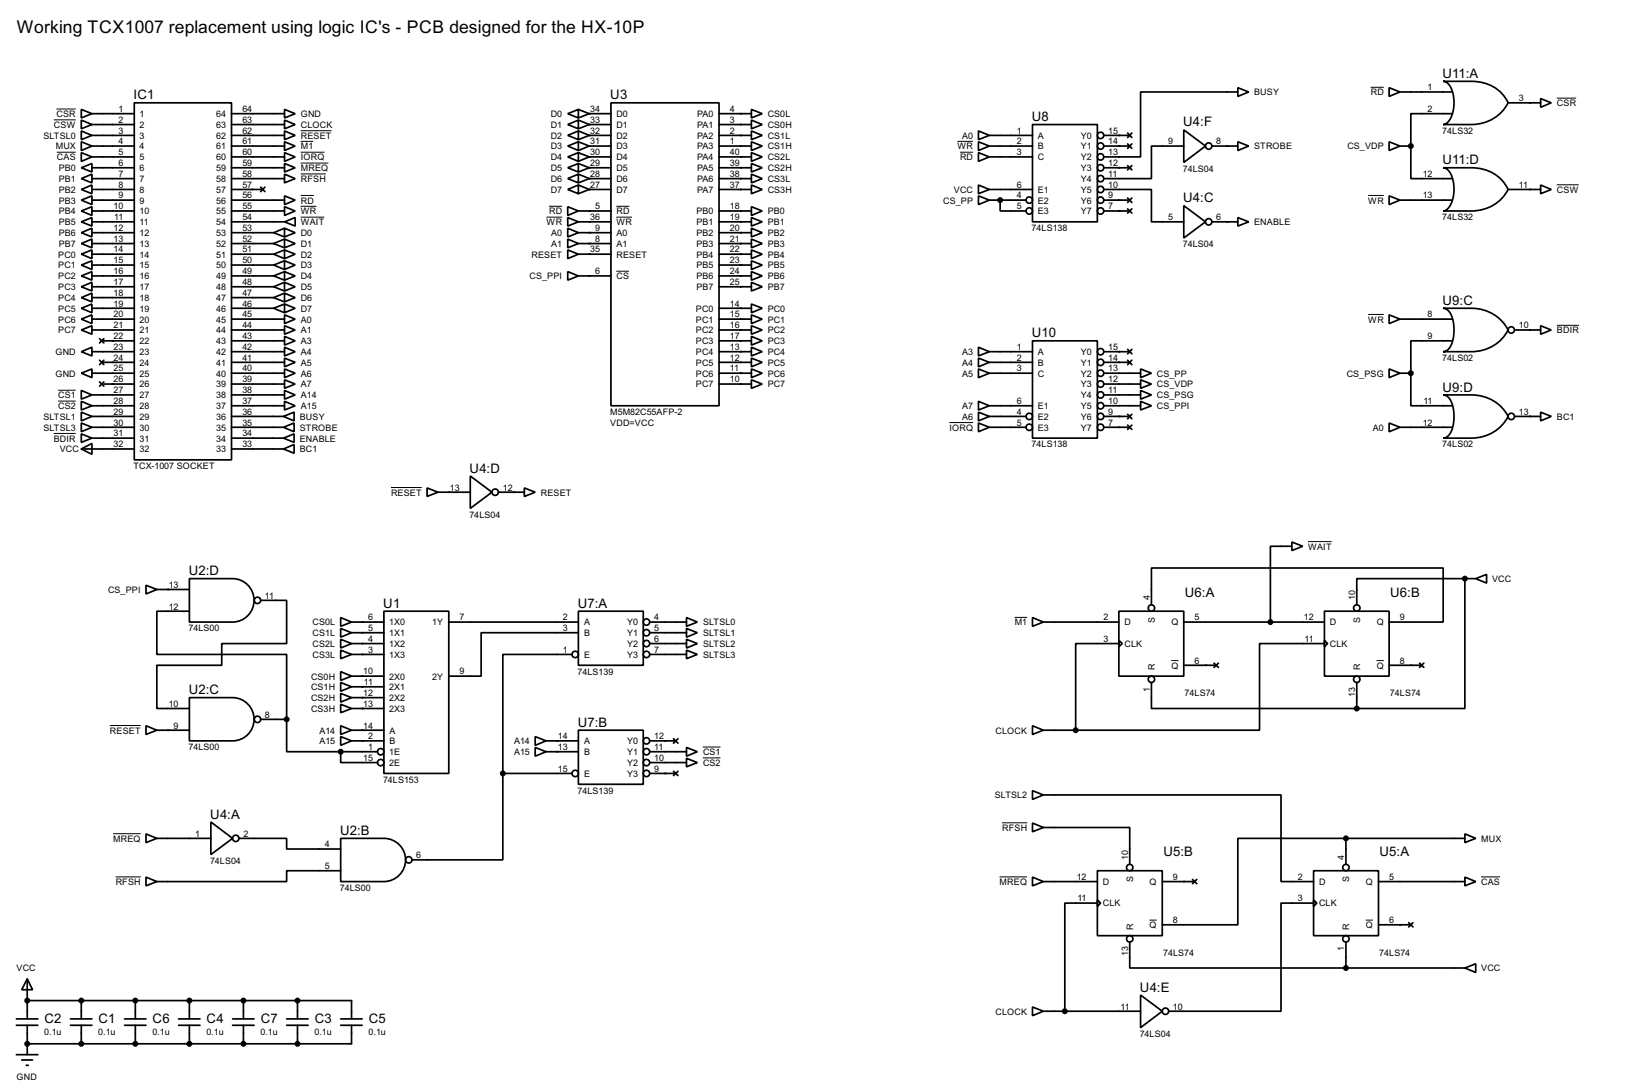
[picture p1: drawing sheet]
<svg xmlns="http://www.w3.org/2000/svg" width="383mm" height="256mm" viewBox="0 0 383 256" stroke-linecap="round" stroke-linejoin="round" font-family="sans-serif">
<g fill="#000">
<circle cx="138.5" cy="31.8" r=".2"/>
<circle cx="138.5" cy="36.9" r=".2"/>
<circle cx="138.5" cy="26.7" r=".2"/>
<circle cx="138.5" cy="34.3" r=".2"/>
<circle cx="138.5" cy="39.4" r=".2"/>
<circle cx="138.5" cy="29.3" r=".2"/>
<circle cx="174" cy="36.9" r=".2"/>
<circle cx="174" cy="39.4" r=".2"/>
<circle cx="174" cy="26.7" r=".2"/>
<circle cx="174" cy="29.3" r=".2"/>
<circle cx="174" cy="31.8" r=".2"/>
<circle cx="174" cy="34.3" r=".2"/>
<circle cx="262.9" cy="34.3" r=".2"/>
<circle cx="262.9" cy="39.4" r=".2"/>
<circle cx="262.9" cy="31.8" r=".2"/>
<circle cx="288.3" cy="34.3" r=".2"/>
<circle cx="331.5" cy="34.3" r=".2"/>
<circle cx="359.5" cy="24.2" r=".2"/>
<circle cx="138.5" cy="42" r=".2"/>
<circle cx="138.5" cy="54.7" r=".2"/>
<circle cx="138.5" cy="57.2" r=".2"/>
<circle cx="138.5" cy="59.7" r=".2"/>
<circle cx="138.5" cy="52.1" r=".2"/>
<circle cx="138.5" cy="44.5" r=".2"/>
<circle cx="138.5" cy="49.6" r=".2"/>
<circle cx="174" cy="54.7" r=".2"/>
<circle cx="174" cy="42" r=".2"/>
<circle cx="174" cy="52.1" r=".2"/>
<circle cx="174" cy="44.5" r=".2"/>
<circle cx="174" cy="49.6" r=".2"/>
<circle cx="174" cy="57.2" r=".2"/>
<circle cx="174" cy="59.7" r=".2"/>
<circle cx="235" cy="47" r=".2"/>
<circle cx="262.9" cy="47" r=".2"/>
<circle cx="262.9" cy="49.6" r=".2"/>
<circle cx="288.3" cy="52.1" r=".2"/>
<circle cx="359.5" cy="44.5" r=".2"/>
<circle cx="138.5" cy="64.8" r=".2"/>
<circle cx="174" cy="67.4" r=".2"/>
<circle cx="174" cy="72.4" r=".2"/>
<circle cx="174" cy="62.3" r=".2"/>
<circle cx="174" cy="64.8" r=".2"/>
<circle cx="174" cy="75" r=".2"/>
<circle cx="174" cy="77.5" r=".2"/>
<circle cx="359.5" cy="77.5" r=".2"/>
<circle cx="26.5" cy="80.1" r=".2"/>
<circle cx="26.5" cy="85.1" r=".2"/>
<circle cx="26.5" cy="90.2" r=".2"/>
<circle cx="174" cy="82.6" r=".2"/>
<circle cx="174" cy="80.1" r=".2"/>
<circle cx="174" cy="90.2" r=".2"/>
<circle cx="174" cy="85.1" r=".2"/>
<circle cx="174" cy="87.7" r=".2"/>
<circle cx="262.9" cy="82.6" r=".2"/>
<circle cx="262.9" cy="85.1" r=".2"/>
<circle cx="262.9" cy="97.8" r=".2"/>
<circle cx="331.5" cy="87.7" r=".2"/>
<circle cx="359.5" cy="97.8" r=".2"/>
<circle cx="105.5" cy="115.6" r=".2"/>
<circle cx="120.7" cy="115.6" r=".2"/>
<circle cx="262.9" cy="100.4" r=".2"/>
<circle cx="39.4" cy="138.5" r=".2"/>
<circle cx="344.2" cy="135.9" r=".2"/>
<circle cx="85.1" cy="153.7" r=".2"/>
<circle cx="85.1" cy="146.1" r=".2"/>
<circle cx="85.1" cy="148.6" r=".2"/>
<circle cx="85.1" cy="151.2" r=".2"/>
<circle cx="85.1" cy="158.8" r=".2"/>
<circle cx="283.3" cy="156.3" r=".2"/>
<circle cx="331.5" cy="156.3" r=".2"/>
<circle cx="39.4" cy="171.5" r=".2"/>
<circle cx="85.1" cy="166.4" r=".2"/>
<circle cx="85.1" cy="171.5" r=".2"/>
<circle cx="85.1" cy="174" r=".2"/>
<circle cx="85.1" cy="161.3" r=".2"/>
<circle cx="85.1" cy="163.9" r=".2"/>
<circle cx="130.9" cy="174" r=".2"/>
<circle cx="130.9" cy="176.6" r=".2"/>
<circle cx="156.3" cy="174" r=".2"/>
<circle cx="156.3" cy="181.7" r=".2"/>
<circle cx="278.2" cy="207.1" r=".2"/>
<circle cx="329" cy="217.2" r=".2"/>
<circle cx="6.4" cy="235" r=".2"/>
<circle cx="19.1" cy="235" r=".2"/>
<circle cx="31.8" cy="235" r=".2"/>
<circle cx="44.5" cy="235" r=".2"/>
<circle cx="57.2" cy="235" r=".2"/>
<circle cx="69.9" cy="235" r=".2"/>
<circle cx="6.4" cy="245.2" r=".2"/>
<circle cx="19.1" cy="245.2" r=".2"/>
<circle cx="31.8" cy="245.2" r=".2"/>
<circle cx="44.5" cy="245.2" r=".2"/>
<circle cx="57.2" cy="245.2" r=".2"/>
<circle cx="69.9" cy="245.2" r=".2"/>
</g>
<g fill="none" stroke="#000" stroke-width=".4">
<path d="M339.1 19.1h6.6a9.1 9.1 0 0 1 8.7 5.1 9.5 9.5 0 0 1-8.7 5.1h-6.6a3.4 3.4 0 0 0 2.3-3.2 7.3 7.3 0 0 0-1.4-6.6zM19.1 30.8l2.5 1-2.5 1zM19.1 25.7l2.5 1-2.5 1zM19.1 28.2l2.5 1.1-2.5 1zM19.1 33.3l2.5 1-2.5 1.1zM19.1 35.9l2.5 1-2.5 1zM19.1 39.4l2.5-1v2zM21.6 26.7h10M21.6 29.3h10M21.6 31.8h10M21.6 34.3h10M21.6 36.9h10"/>
<path d="M21.6 39.4h10M31.6 24.2h22.8v83.8h-22.8zM54.4 26.7h12.5M54.4 29.3h12.5M54.4 31.8h12.5M54.4 34.3h12.5M54.4 36.9h12.5M54.4 39.4h12.5M66.9 30.8l2.5 1-2.5 1zM66.9 33.3l2.5 1-2.5 1.1zM66.9 35.9l2.5 1-2.5 1zM66.9 38.4l2.5 1-2.5 1z"/>
<path d="M66.9 25.7l2.5 1-2.5 1zM66.9 28.2l2.5 1.1-2.5 1zM133.4 26.7l2.5-1v2zM133.4 29.3l2.5-1.1v2.1zM133.4 31.8l2.5-1v2zM133.4 34.3l2.5-1v2.1zM133.4 36.9l2.5-1v2zM133.4 39.4l2.5-1v2zM135.9 25.7l2.6 1M135.9 28.2l2.6 1.1M135.9 30.8l2.6 1M135.9 33.3l2.6 1"/>
<path d="M135.9 35.9l2.6 1M135.9 38.4l2.6 1M138.5 26.7h5.1M138.5 29.3h5.1M138.5 31.8h5.1M138.5 34.3h5.1M138.5 36.9h5.1M138.5 39.4h5.1M138.5 36.9l-2.6 1M138.5 26.7l-2.6 1M138.5 29.3l-2.6 1M138.5 31.8l-2.6 1"/>
<path d="M138.5 34.3l-2.6 1.1M138.5 39.4l-2.6 1M143.6 24.2h25.4v71.1h-25.4zM169 26.7h7.6M169 29.3h7.6M169 31.8h7.6M169 34.3h7.6M169 36.9h7.6M169 39.4h7.6M176.6 25.7l2.5 1-2.5 1zM176.6 28.2l2.5 1.1-2.5 1zM176.6 30.8l2.5 1-2.5 1z"/>
<path d="M176.6 33.3l2.5 1-2.5 1.1zM176.6 35.9l2.5 1-2.5 1zM176.6 38.4l2.5 1-2.5 1zM229.9 30.8l2.6 1-2.6 1zM229.9 33.3l2.6 1-2.6 1.1zM229.9 35.9l2.6 1-2.6 1zM232.5 31.8h10.1M232.5 34.3h10.1M232.5 36.9h10.1M242.6 29.3h15.3v22.8h-15.3zM259.4 31.8h6.1M259.4 34.3h6.1"/>
<path d="M259.4 39.4h6.1M265 31.3l1 1M265 33.8l1 1.1M265 38.9l1 1M266 31.3l-1 1M266 33.8l-1 1.1M266 38.9l-1 1M278.2 30.5l5.1 3.8-5.1 3.9zM278.2 34.3h-7.6v7.7h-11.2M284.8 34.3h6.1M290.9 20.6l2.5 1-2.5 1.1zM290.9 33.3l2.5 1-2.5 1.1z"/>
<path d="M290.9 21.6h-22.9v15.3h-8.6M326.4 20.6l2.6 1-2.6 1.1zM326.4 33.3l2.6 1-2.6 1.1zM329 21.6h12.2M329 34.3h2.5M331.5 34.3v7.7h9.7M339.1 39.4h6.6a9.1 9.1 0 0 1 8.7 5.1 9.5 9.5 0 0 1-8.7 5.1h-6.6a3.4 3.4 0 0 0 2.3-3.2 7.4 7.4 0 0 0-1.4-6.6zM341.2 26.7h-9.7v7.6M354.4 24.2h7.6M362 23.2l2.5 1-2.5 1zM19.1 42l2.5-1.1v2.1zM19.1 44.5l2.5-1v2z"/>
<path d="M19.1 47l2.5-1v2.1zM19.1 49.6l2.5-1v2zM19.1 52.1l2.5-1v2zM19.1 54.7l2.5-1.1v2.1zM19.1 57.2l2.5-1v2zM19.1 59.7l2.5-1v2.1zM21.6 47h10M21.6 42h10M21.6 44.5h10M21.6 49.6h10M21.6 52.1h10M21.6 54.7h10"/>
<path d="M21.6 57.2h10M21.6 59.7h10M54.4 47h12.5M54.4 42h12.5M54.4 44.5h7.4M54.4 49.6h12.5M54.4 52.1h12.5M54.4 54.7h9.9M54.4 57.2h9.9M54.4 59.7h9.9M61.3 44l1 1M62.3 44l-1 1"/>
<path d="M64.3 54.7l2.6 1M64.3 57.2l2.6 1M64.3 59.7l2.6 1.1M66.9 52.1l2.5-1v2zM66.9 53.6l2.5 1.1-2.5 1zM66.9 56.2l2.5 1-2.5 1zM66.9 58.7l2.5 1-2.5 1.1zM66.9 40.9l2.5 1.1-2.5 1zM66.9 46l2.5 1-2.5 1.1zM66.9 48.6l2.5 1-2.5 1zM66.9 53.6l-2.6 1.1M66.9 56.2l-2.6 1"/>
<path d="M66.9 58.7l-2.6 1M133.4 42l2.5-1.1v2.1zM133.4 44.5l2.5-1v2zM133.4 53.6l2.5 1.1-2.5 1zM133.4 56.2l2.5 1-2.5 1zM133.4 48.6l2.5 1-2.5 1zM133.4 51.1l2.5 1-2.5 1zM133.4 58.7l2.5 1-2.5 1.1zM135.9 49.6h7.7M135.9 52.1h7.7M135.9 54.7h7.7M135.9 57.2h7.7"/>
<path d="M135.9 59.7h7.7M135.9 40.9l2.6 1.1M135.9 43.5l2.6 1M138.5 42h5.1M138.5 44.5h5.1M138.5 42l-2.6 1M138.5 44.5l-2.6 1M169 42h7.6M169 44.5h7.6M169 49.6h7.6M169 52.1h7.6M169 54.7h7.6"/>
<path d="M169 57.2h7.6M169 59.7h7.6M176.6 48.6l2.5 1-2.5 1zM176.6 51.1l2.5 1-2.5 1zM176.6 53.6l2.5 1.1-2.5 1zM176.6 56.2l2.5 1-2.5 1zM176.6 58.7l2.5 1-2.5 1.1zM176.6 40.9l2.5 1.1-2.5 1zM176.6 43.5l2.5 1-2.5 1zM229.9 46l2.6 1-2.6 1.1zM229.9 43.5l2.6 1-2.6 1zM232.5 47h8.6"/>
<path d="M232.5 44.5h10.1M235 47v2.6h6.1M259.4 44.5h11.2v7.6h7.6M259.4 47h6.1M259.4 49.6h6.1M265 46.5l1 1.1M265 49.1l1 1M266 46.5l-1 1.1M266 49.1l-1 1M278.2 48.3l5.1 3.8-5.1 3.8zM284.8 52.1h6.1M290.9 51.1l2.5 1-2.5 1z"/>
<path d="M326.4 46l2.6 1-2.6 1.1zM329 47h12.2M354.4 44.5h7.6M362 43.5l2.5 1-2.5 1zM19.1 62.3l2.5-1v2zM19.1 64.8l2.5-1v2zM19.1 67.4l2.5-1.1v2.1zM19.1 72.4l2.5-1v2.1zM19.1 75l2.5-1v2zM19.1 77.5l2.5-1v2zM19.1 69.9l2.5-1v2zM21.6 62.3h10"/>
<path d="M21.6 64.8h10M21.6 67.4h10M21.6 69.9h10M21.6 72.4h10M21.6 75h10M21.6 77.5h10M23.4 79.6l1 1M24.4 79.6l-1 1M54.4 62.3h9.9M54.4 64.8h9.9M54.4 67.4h9.9M54.4 69.9h9.9"/>
<path d="M54.4 72.4h9.9M54.4 75h12.5M54.4 77.5h12.5M64.3 62.3l2.6 1M64.3 64.8l2.6 1M64.3 67.4l2.6 1M64.3 69.9l2.6 1M64.3 72.4l2.6 1.1M66.9 61.3l2.5 1-2.5 1zM66.9 63.8l2.5 1-2.5 1zM66.9 66.3l2.5 1.1-2.5 1zM66.9 68.9l2.5 1-2.5 1z"/>
<path d="M66.9 71.4l2.5 1-2.5 1.1zM66.9 74l2.5 1-2.5 1zM66.9 76.5l2.5 1-2.5 1zM66.9 79l2.5 1.1-2.5 1zM66.9 61.3l-2.6 1M66.9 63.8l-2.6 1M66.9 66.3l-2.6 1.1M66.9 68.9l-2.6 1M66.9 71.4l-2.6 1M133.4 63.8l2.5 1-2.5 1zM135.9 64.8h7.7M169 62.3h7.6"/>
<path d="M169 64.8h7.6M169 67.4h7.6M169 72.4h7.6M169 75h7.6M169 77.5h7.6M176.6 61.3l2.5 1-2.5 1zM176.6 63.8l2.5 1-2.5 1zM176.6 66.3l2.5 1.1-2.5 1zM176.6 71.4l2.5 1-2.5 1.1zM176.6 74l2.5 1-2.5 1zM176.6 76.5l2.5 1-2.5 1zM176.6 79l2.5 1.1-2.5 1z"/>
<path d="M326.4 74l2.6 1-2.6 1zM329 75h12.2M339.1 72.4h6.6a9.5 9.5 0 0 1 8.7 5.1 9.5 9.5 0 0 1-8.7 5.1h-6.6a3.2 3.2 0 0 0 2.4-3.1 7.8 7.8 0 0 0-1.3-6.7zM355.9 77.5h6.1M362 76.5l2.5 1-2.5 1zM19.1 94.3l2.5 1-2.5 1zM19.1 91.7l2.5 1.1-2.5 1zM19.1 96.8l2.5 1-2.5 1.1zM19.1 99.4l2.5 1-2.5 1zM19.1 82.6l2.5-1v2zM19.1 87.7l2.5-1v2zM21.6 82.6h10"/>
<path d="M21.6 87.7h10M21.6 92.8h10M21.6 95.3h10M21.6 97.8h10M23.4 84.6l1 1.1M23.4 89.7l1 1M23.9 80.1h7.7M23.9 85.1h7.7M23.9 90.2h7.7M24.4 84.6l-1 1.1M24.4 89.7l-1 1M54.4 82.6h12.5"/>
<path d="M54.4 87.7h12.5M54.4 92.8h12.5M54.4 95.3h12.5M54.4 97.8h12.2M54.4 80.1h12.5M54.4 85.1h12.5M54.4 90.2h12.5M66.6 97.8l2.5-1v2.1zM66.9 91.7l2.5 1.1-2.5 1zM66.9 94.3l2.5 1-2.5 1zM66.9 81.6l2.5 1-2.5 1zM66.9 84.1l2.5 1-2.5 1.1z"/>
<path d="M66.9 86.7l2.5 1-2.5 1zM66.9 89.2l2.5 1-2.5 1zM169 82.6h7.6M169 87.7h7.6M169 80.1h7.6M169 85.1h7.6M169 90.2h7.6M176.6 84.1l2.5 1-2.5 1.1zM176.6 86.7l2.5 1-2.5 1zM176.6 89.2l2.5 1-2.5 1zM176.6 81.6l2.5 1-2.5 1zM229.9 81.6l2.6 1-2.6 1z"/>
<path d="M229.9 84.1l2.6 1-2.6 1.1zM229.9 86.7l2.6 1-2.6 1zM229.9 94.3l2.6 1-2.6 1zM229.9 96.8l2.6 1-2.6 1.1zM229.9 99.4l2.6 1-2.6 1zM232.5 82.6h10.1M232.5 87.7h10.1M232.5 95.3h10.1M232.5 97.8h8.6M232.5 85.1h10.1M242.6 80.1h15.3v22.8h-15.3zM259.4 82.6h6.1"/>
<path d="M259.4 87.7h8.6M259.4 92.8h8.6M259.4 95.3h8.6M259.4 97.8h6.1M259.4 85.1h6.1M259.4 90.2h8.6M265 82.1l1 1M265 99.9l1 1M265 97.3l1 1.1M265 84.6l1 1.1M266 82.1l-1 1M266 99.9l-1 1"/>
<path d="M266 97.3l-1 1.1M266 84.6l-1 1.1M268 86.7l2.6 1-2.6 1zM268 89.2l2.6 1-2.6 1zM268 91.7l2.6 1.1-2.6 1zM268 94.3l2.6 1-2.6 1zM326.4 86.7l2.6 1-2.6 1zM326.4 99.4l2.6 1-2.6 1zM329 87.7h2.5M331.5 87.7v7.6h9.7M339.1 92.8h6.6a9.5 9.5 0 0 1 8.7 5 9.5 9.5 0 0 1-8.7 5.1h-6.6a3.2 3.2 0 0 0 2.4-3.1 7.7 7.7 0 0 0-1.3-6.6zM341.2 80.1h-9.7v7.6"/>
<path d="M355.9 97.8h6.1M362 96.8l2.5 1-2.5 1.1zM19.1 101.9l2.5 1-2.5 1zM19.1 105.5l2.5-1.3v2.5zM19.1 105.5h12.5M21.6 100.4h10M21.6 102.9h10M54.4 100.4h12.2M54.4 102.9h12.2M54.4 105.5h12.2M66.6 105.5l2.5-1.1v2.1zM66.6 102.9l2.5-1v2z"/>
<path d="M66.6 100.4l2.5-1v2zM100.4 114.6l2.5 1-2.5 1zM102.9 115.6h7.6M110.5 111.8l5.1 3.8-5.1 3.8zM117.1 115.6h6.1M123.2 114.6l2.6 1-2.6 1zM232.5 100.4h8.6M259.4 100.4h6.1M329 100.4h12.2M34.3 137.5l2.6 1-2.6 1zM36.9 138.5h7.6M44.5 135.9h10.2a5.1 5.1 0 0 1 5 5.1 5.1 5.1 0 0 1-5 5.1h-10.2z"/>
<path d="M303.6 127.3l2.5 1-2.5 1zM303.6 128.3h-5.1v17.8M344.2 135.9h-25.4v6.1M344.2 135.9v30.5h-25.4M344.2 135.9h2.6M346.8 135.9l2.5-1v2.1zM44.5 143.6h-7.6v10.1h30.5v15.3M61.3 141h6.1v10.2h-15.3v5.1h-15.2v10.1h7.6M80.1 145.1l2.5 1-2.5 1zM80.1 147.6l2.5 1-2.5 1.1zM80.1 150.2l2.5 1-2.5 1zM80.1 152.7l2.5 1-2.5 1z"/>
<path d="M80.1 157.8l2.5 1-2.5 1zM82.6 146.1h7.6M82.6 148.6h7.6M82.6 151.2h7.6M82.6 153.7h7.6M82.6 158.8h7.6M90.2 143.6h15.3v38.1h-15.3zM105.5 146.1h30.4M134.4 153.7h-16.2v28M135.9 143.6h15.3v12.7h-15.3zM135.9 148.6h-22.8v10.2h-7.6M152.7 146.1h8.6"/>
<path d="M152.7 148.6h8.6M152.7 151.2h8.6M152.7 153.7h8.6M161.3 145.1l2.6 1-2.6 1zM161.3 147.6l2.6 1-2.6 1.1zM161.3 150.2l2.6 1-2.6 1zM161.3 152.7l2.6 1-2.6 1zM242.6 145.1l2.6 1-2.6 1zM245.2 146.1h17.7M262.9 143.6h15.3v15.2h-15.3zM262.9 150.4l.8 .8-.8 .7zM262.9 151.2h-10.1v20.3"/>
<path d="M270.6 142v-8.6h68.5v12.7h-12.7M278.2 146.1h33M278.2 156.3h7.6M285.3 155.8l1 1M286.3 155.8l-1 1M311.2 143.6h15.2v15.2h-15.2zM311.2 150.4l.8 .8-.8 .7zM311.2 151.2h-15.2v20.3h-43.2M326.4 156.3h7.7M333.6 155.8l1 1M334.6 155.8l-1 1M34.3 170.5l2.6 1-2.6 1z"/>
<path d="M36.9 171.5h7.6M44.5 163.9h10.2a5.1 5.1 0 0 1 5 5 5.1 5.1 0 0 1-5 5.1h-10.2zM61.3 169h6.1M67.4 169v7.6h12.7M80.1 160.3l2.5 1-2.5 1.1zM80.1 162.9l2.5 1-2.5 1zM80.1 165.4l2.5 1-2.5 1zM80.1 170.5l2.5 1-2.5 1zM80.1 173l2.5 1-2.5 1.1zM80.1 176.6v2.5h8.6M80.1 176.6h8.6M82.6 171.5h7.6"/>
<path d="M82.6 161.3h7.6M82.6 163.9h7.6M82.6 166.4h7.6M82.6 174h7.6M125.8 175.6l2.5 1-2.5 1zM125.8 173l2.5 1-2.5 1.1zM128.3 176.6h7.6M128.3 174h7.6M135.9 171.5h15.3v12.7h-15.3zM152.7 176.6h8.6M152.7 179.1h8.6M152.7 174h6.1"/>
<path d="M158.3 173.5l1 1.1M159.3 173.5l-1 1.1M161.3 178.1l2.6 1-2.6 1zM161.3 175.6l2.6 1-2.6 1zM242.6 170.5l2.6 1-2.6 1zM245.2 171.5h7.6M270.6 160.3v6.1h48.2M318.8 160.3v6.1M34.3 195.9l2.6 1-2.6 1zM36.9 196.9h12.7M49.6 193.1l5.1 3.8-5.1 3.8zM56.2 196.9h11.2v2.5h12.7"/>
<path d="M80.1 196.9h10.1a5.1 5.1 0 0 1 5.1 5.1 5.1 5.1 0 0 1-5.1 5.1h-10.1zM118.2 181.7v20.3h-21.4M118.2 181.7h16.2M152.7 181.7h6.1M158.3 181.2l1 1M159.3 181.2l-1 1M242.6 185.7l2.6 1-2.6 1.1zM242.6 193.3l2.6 1.1-2.6 1zM245.2 186.7h55.8v20.4h7.7M245.2 194.4h20.3v8.6M316.3 196.9h-25.4v20.3h-17.8M316.3 196.9h27.9"/>
<path d="M316.3 196.9v6.1M344.2 195.9l2.6 1-2.6 1zM34.3 206l2.6 1.1-2.6 1zM80.1 204.5h-12.7v2.6h-30.5M242.6 206l2.6 1.1-2.6 1zM245.2 207.1h12.7M257.9 204.5h15.2v15.3h-15.2zM257.9 211.4l.7 .7-.7 .8zM257.9 212.1h-7.7v25.4M273.1 207.1h7.6M280.2 206.6l1 1M281.2 206.6l-1 1"/>
<path d="M308.7 204.5h15.2v15.3h-15.2zM308.7 211.4l.7 .7-.7 .8zM308.7 212.1h-7.7v25.4h-26.4M323.9 207.1h20.3M323.9 217.2h7.6M331 216.7l1 1M332 216.7l-1 1M344.2 206l2.6 1.1-2.6 1zM3.9 239.3h5M6.4 229.9l1.3 2.6h-2.6zM6.4 235h76.2v4.3M6.4 229.9v9.4"/>
<path d="M16.6 239.3h5M19.1 235v4.3M29.3 239.3h5M31.8 235v4.3M42 239.3h5M44.5 235v4.3M54.7 239.3h5M57.2 235v4.3M67.4 239.3h5M69.9 235v4.3M80.1 239.3h5M242.6 236.5l2.6 1-2.6 1.1z"/>
<path d="M245.2 237.5h22.8M265.5 221.3v6.1h50.8M268 233.7l5.1 3.8-5.1 3.9zM316.3 221.3v6.1M316.3 227.4h27.9M344.2 227.4l2.6-1v2zM3.9 240.8h5M3.9 247.7h5M5.1 249h2.6M6.2 250.2h.5M6.4 240.8v6.9M16.6 240.8h5"/>
<path d="M19.1 240.8v4.4M29.3 240.8h5M31.8 240.8v4.4M42 240.8h5M44.5 240.8v4.4M54.7 240.8h5M57.2 240.8v4.4M67.4 240.8h5M69.9 240.8v4.4M80.1 240.8h5M82.6 240.8v4.4h-76.2"/>
<circle cx="258.6" cy="31.8" r=".75"/>
<circle cx="258.6" cy="34.3" r=".75"/>
<circle cx="258.6" cy="36.9" r=".75"/>
<circle cx="258.6" cy="39.4" r=".75"/>
<circle cx="284" cy="34.3" r=".75"/>
<circle cx="241.8" cy="47" r=".75"/>
<circle cx="241.8" cy="49.6" r=".75"/>
<circle cx="258.6" cy="42" r=".75"/>
<circle cx="258.6" cy="49.6" r=".75"/>
<circle cx="258.6" cy="47" r=".75"/>
<circle cx="258.6" cy="44.5" r=".75"/>
<circle cx="284" cy="52.1" r=".75"/>
<circle cx="355.1" cy="77.5" r=".75"/>
<circle cx="241.8" cy="97.8" r=".75"/>
<circle cx="258.6" cy="95.3" r=".75"/>
<circle cx="258.6" cy="82.6" r=".75"/>
<circle cx="258.6" cy="87.7" r=".75"/>
<circle cx="258.6" cy="90.2" r=".75"/>
<circle cx="258.6" cy="92.8" r=".75"/>
<circle cx="258.6" cy="85.1" r=".75"/>
<circle cx="258.6" cy="97.8" r=".75"/>
<circle cx="355.1" cy="97.8" r=".75"/>
<circle cx="116.3" cy="115.6" r=".75"/>
<circle cx="241.8" cy="100.4" r=".75"/>
<circle cx="258.6" cy="100.4" r=".75"/>
<circle cx="60.5" cy="141" r=".75"/>
<circle cx="135.1" cy="153.7" r=".75"/>
<circle cx="151.9" cy="148.6" r=".75"/>
<circle cx="151.9" cy="153.7" r=".75"/>
<circle cx="151.9" cy="146.1" r=".75"/>
<circle cx="151.9" cy="151.2" r=".75"/>
<circle cx="270.5" cy="159.6" r=".75"/>
<circle cx="270.5" cy="142.8" r=".75"/>
<circle cx="318.8" cy="159.6" r=".75"/>
<circle cx="318.8" cy="142.8" r=".75"/>
<circle cx="60.5" cy="169" r=".75"/>
<circle cx="89.4" cy="179.1" r=".75"/>
<circle cx="89.4" cy="176.6" r=".75"/>
<circle cx="151.9" cy="179.1" r=".75"/>
<circle cx="151.9" cy="174" r=".75"/>
<circle cx="151.9" cy="176.6" r=".75"/>
<circle cx="55.4" cy="196.9" r=".75"/>
<circle cx="135.1" cy="181.7" r=".75"/>
<circle cx="151.9" cy="181.7" r=".75"/>
<circle cx="96" cy="202" r=".75"/>
<circle cx="265.4" cy="203.8" r=".75"/>
<circle cx="316.2" cy="203.8" r=".75"/>
<circle cx="265.4" cy="220.5" r=".75"/>
<circle cx="273.8" cy="237.5" r=".75"/>
<circle cx="316.2" cy="220.5" r=".75"/>
</g>
<g fill="none" stroke="#000" stroke-width=".23">
<path d="M12.7 28.2h5.1M13.3 25.6h4.5M13.4 35.8h4.4M70.7 35.8h5.6M70.7 30.7h7.2M70.7 33.2h2.9M70.7 38.3h6.5M225 33.2h3.7M225.6 35.8h3.1M322.1 20.5h3.1M365.8 23.1h4.6M70.7 51h5.5"/>
<path d="M70.7 40.9h5.9M70.7 45.9h3.1M70.7 48.5h3.7M128.4 51h3.7M129 48.5h3.1M144.8 51h3.7M144.8 48.5h3.1M321.5 45.9h3.7M365.8 43.4h5.2M144.8 63.7h3M321.5 73.9h3.7M365.8 76.4h5.2"/>
<path d="M13.7 94.2h4.1M13.7 91.7h4.1M223.1 99.3h5.6M12.6 101.8h5.2M91.9 114.5h7.2M307.4 127.2h5.5M238.4 145h3M275.2 155.2h1.7M323.5 155.2h1.7M25.8 170.4h7.3M165.2 178h4.1M165.2 175.5h4.1"/>
<path d="M26.6 195.8h6.5M235.5 193.3h5.9M27.2 206h5.9M234.9 206h6.5M270.1 216.1h1.7M320.9 216.1h1.7M348 206h4.5"/>
</g>
<g fill="#000" stroke="#000" stroke-width=".4">
<circle cx="331.5" cy="34.3" r=".5"/>
<circle cx="235" cy="47" r=".5"/>
<circle cx="331.5" cy="87.7" r=".5"/>
<circle cx="344.2" cy="135.9" r=".5"/>
<circle cx="298.5" cy="146.1" r=".5"/>
<circle cx="67.3" cy="169" r=".5"/>
<circle cx="80" cy="176.6" r=".5"/>
<circle cx="252.7" cy="171.5" r=".5"/>
<circle cx="318.8" cy="166.4" r=".5"/>
<circle cx="118.1" cy="181.7" r=".5"/>
<circle cx="316.2" cy="196.9" r=".5"/>
<circle cx="6.4" cy="235" r=".5"/>
<circle cx="19.1" cy="235" r=".5"/>
<circle cx="31.8" cy="235" r=".5"/>
<circle cx="44.5" cy="235" r=".5"/>
<circle cx="57.2" cy="235" r=".5"/>
<circle cx="69.9" cy="235" r=".5"/>
<circle cx="250.2" cy="237.5" r=".5"/>
<circle cx="316.2" cy="227.4" r=".5"/>
<circle cx="6.4" cy="245.2" r=".5"/>
<circle cx="19.1" cy="245.2" r=".5"/>
<circle cx="31.8" cy="245.2" r=".5"/>
<circle cx="44.5" cy="245.2" r=".5"/>
<circle cx="57.2" cy="245.2" r=".5"/>
<circle cx="69.9" cy="245.2" r=".5"/>
</g>
<text font-size="4.6" x="3.9" y="7.7">Working TCX1007 replacement using logic IC's - PCB designed for the HX-10P</text>
<g font-size="3.5">
<text x="31.4" y="23.3">IC1</text>
<text x="143.4" y="23.3">U3</text>
<text x="339" y="18.3">U11:A</text>
<text x="242.5" y="28.5">U8</text>
<text x="278" y="29.7">U4:F</text>
<text x="339" y="38.6">U11:D</text>
<text x="278" y="47.5">U4:C</text>
<text x="339" y="71.6">U9:C</text>
<text x="242.5" y="79.3">U10</text>
<text x="339" y="92">U9:D</text>
<text x="110.4" y="111">U4:D</text>
<text x="44.4" y="135.1">U2:D</text>
<text x="90.1" y="142.8">U1</text>
<text x="135.8" y="142.8">U7:A</text>
<text x="278.4" y="140.2">U6:A</text>
<text x="326.7" y="140.2">U6:B</text>
<text x="44.4" y="163.1">U2:C</text>
<text x="135.8" y="170.7">U7:B</text>
<text x="49.4" y="192.3">U4:A</text>
<text x="79.9" y="196.1">U2:B</text>
<text x="273.4" y="201.2">U5:B</text>
<text x="324.2" y="201.2">U5:A</text>
<text x="267.9" y="232.9">U4:E</text>
<text x="10.5" y="240.2">C2</text>
<text x="23.2" y="240.2">C1</text>
<text x="35.9" y="240.2">C6</text>
<text x="48.6" y="240.2">C4</text>
<text x="61.3" y="240.2">C7</text>
<text x="74" y="240.2">C3</text>
<text x="86.7" y="240.2">C5</text>
</g>
<g font-size="2.4">
<text x="294.7" y="22.4">BUSY</text>
<text x="322.1" y="22.4">RD</text>
<text x="335.5" y="21.2">1</text>
<text x="356.9" y="23.7">3</text>
<text x="13.3" y="27.5">CSR</text>
<text x="27.9" y="26.3">1</text>
<text x="27.9" y="28.9">2</text>
<text x="32.8" y="27.5">1</text>
<text x="50.8" y="27.5">64</text>
<text x="57" y="26.3">64</text>
<text x="57" y="28.9">63</text>
<text x="70.7" y="27.5">GND</text>
<text x="129.4" y="27.5">D0</text>
<text x="138.7" y="26.3">34</text>
<text x="138.7" y="28.9">33</text>
<text x="144.8" y="27.5">D0</text>
<text x="163.8" y="27.5">PA0</text>
<text x="171.5" y="26.3">4</text>
<text x="171.5" y="28.9">3</text>
<text x="180.4" y="27.5">CS0L</text>
<text x="335.5" y="26.3">2</text>
<text x="365.8" y="25">CSR</text>
<text x="10.2" y="32.6">SLTSL0</text>
<text x="12.7" y="30">CSW</text>
<text x="13.1" y="35.1">MUX</text>
<text x="27.9" y="31.4">3</text>
<text x="27.9" y="33.9">4</text>
<text x="32.8" y="30">2</text>
<text x="32.8" y="32.6">3</text>
<text x="32.8" y="35.1">4</text>
<text x="50.8" y="30">63</text>
<text x="50.8" y="32.6">62</text>
<text x="50.8" y="35.1">61</text>
<text x="57" y="31.4">62</text>
<text x="57" y="33.9">61</text>
<text x="70.7" y="32.6">RESET</text>
<text x="70.7" y="35.1">M1</text>
<text x="70.7" y="30">CLOCK</text>
<text x="129.4" y="30">D1</text>
<text x="129.4" y="32.6">D2</text>
<text x="129.4" y="35.1">D3</text>
<text x="138.7" y="31.4">32</text>
<text x="138.7" y="33.9">31</text>
<text x="144.8" y="30">D1</text>
<text x="144.8" y="32.6">D2</text>
<text x="144.8" y="35.1">D3</text>
<text x="163.8" y="30">PA1</text>
<text x="163.8" y="32.6">PA2</text>
<text x="163.8" y="35.1">PA3</text>
<text x="171.5" y="31.4">2</text>
<text x="171.5" y="33.9">1</text>
<text x="180.4" y="30">CS0H</text>
<text x="180.4" y="32.6">CS1L</text>
<text x="180.4" y="35.1">CS1H</text>
<text x="225" y="35.1">WR</text>
<text x="226.1" y="32.6">A0</text>
<text x="238.9" y="31.4">1</text>
<text x="238.9" y="33.9">2</text>
<text x="243.9" y="32.6">A</text>
<text x="243.9" y="35.1">B</text>
<text x="254" y="32.6">Y0</text>
<text x="254" y="35.1">Y1</text>
<text x="260.4" y="31.4">15</text>
<text x="260.4" y="33.9">14</text>
<text x="274.5" y="33.9">9</text>
<text x="285.8" y="33.9">8</text>
<text x="294.7" y="35.1">STROBE</text>
<text x="316.6" y="35.1">CS_VDP</text>
<text x="338.9" y="31.4">74LS32</text>
<text x="13.4" y="37.7">CAS</text>
<text x="13.8" y="40.2">PB0</text>
<text x="27.9" y="36.4">5</text>
<text x="27.9" y="39">6</text>
<text x="27.9" y="41.6">7</text>
<text x="32.8" y="37.7">5</text>
<text x="32.8" y="40.2">6</text>
<text x="50.8" y="37.7">60</text>
<text x="50.8" y="40.2">59</text>
<text x="57" y="36.4">60</text>
<text x="57" y="39">59</text>
<text x="57" y="41.6">58</text>
<text x="70.7" y="37.7">IORQ</text>
<text x="70.7" y="40.2">MREQ</text>
<text x="129.4" y="37.7">D4</text>
<text x="129.4" y="40.2">D5</text>
<text x="138.7" y="36.4">30</text>
<text x="138.7" y="39">29</text>
<text x="138.7" y="41.6">28</text>
<text x="144.8" y="37.7">D4</text>
<text x="144.8" y="40.2">D5</text>
<text x="163.8" y="37.7">PA4</text>
<text x="163.8" y="40.2">PA5</text>
<text x="171.5" y="36.4">40</text>
<text x="171.5" y="39">39</text>
<text x="171.5" y="41.6">38</text>
<text x="180.4" y="37.7">CS2L</text>
<text x="180.4" y="40.2">CS2H</text>
<text x="225.6" y="37.7">RD</text>
<text x="238.9" y="36.4">3</text>
<text x="243.9" y="37.7">C</text>
<text x="254" y="37.7">Y2</text>
<text x="254" y="40.2">Y3</text>
<text x="260.4" y="36.4">13</text>
<text x="260.4" y="39">12</text>
<text x="260.4" y="41.6">11</text>
<text x="278" y="40.3">74LS04</text>
<text x="334.3" y="41.6">12</text>
<text x="13.8" y="42.7">PB1</text>
<text x="13.8" y="45.3">PB2</text>
<text x="13.8" y="47.8">PB3</text>
<text x="27.9" y="44.1">8</text>
<text x="27.9" y="46.6">9</text>
<text x="32.8" y="42.7">7</text>
<text x="32.8" y="45.3">8</text>
<text x="32.8" y="47.8">9</text>
<text x="50.8" y="42.7">58</text>
<text x="50.8" y="45.3">57</text>
<text x="50.8" y="47.8">56</text>
<text x="57" y="44.1">57</text>
<text x="57" y="46.6">56</text>
<text x="70.7" y="42.7">RFSH</text>
<text x="70.7" y="47.8">RD</text>
<text x="129.4" y="42.7">D6</text>
<text x="129.4" y="45.3">D7</text>
<text x="138.7" y="44.1">27</text>
<text x="144.8" y="42.7">D6</text>
<text x="144.8" y="45.3">D7</text>
<text x="163.8" y="42.7">PA6</text>
<text x="163.8" y="45.3">PA7</text>
<text x="171.5" y="44.1">37</text>
<text x="180.4" y="42.7">CS3L</text>
<text x="180.4" y="45.3">CS3H</text>
<text x="221.6" y="47.8">CS_PP</text>
<text x="224.1" y="45.3">VCC</text>
<text x="238.9" y="44.1">6</text>
<text x="238.9" y="46.6">4</text>
<text x="243.9" y="45.3">E1</text>
<text x="243.9" y="47.8">E2</text>
<text x="254" y="42.7">Y4</text>
<text x="254" y="45.3">Y5</text>
<text x="254" y="47.8">Y6</text>
<text x="260.4" y="44.1">10</text>
<text x="260.4" y="46.6">9</text>
<text x="321.5" y="47.8">WR</text>
<text x="334.3" y="46.6">13</text>
<text x="356.9" y="44.1">11</text>
<text x="365.8" y="45.3">CSW</text>
<text x="13.8" y="50.4">PB4</text>
<text x="13.8" y="52.9">PB5</text>
<text x="26.7" y="49.2">10</text>
<text x="26.9" y="51.7">11</text>
<text x="32.8" y="50.4">10</text>
<text x="32.8" y="52.9">11</text>
<text x="50.8" y="50.4">55</text>
<text x="50.8" y="52.9">54</text>
<text x="57" y="49.2">55</text>
<text x="57" y="51.7">54</text>
<text x="70.7" y="52.9">WAIT</text>
<text x="70.7" y="50.4">WR</text>
<text x="128.4" y="52.9">WR</text>
<text x="129" y="50.4">RD</text>
<text x="138.7" y="51.7">36</text>
<text x="139.9" y="49.2">5</text>
<text x="144.8" y="50.4">RD</text>
<text x="144.8" y="52.9">WR</text>
<text x="163.6" y="50.4">PB0</text>
<text x="163.6" y="52.9">PB1</text>
<text x="171.5" y="49.2">18</text>
<text x="171.5" y="51.7">19</text>
<text x="180.4" y="50.4">PB0</text>
<text x="180.4" y="52.9">PB1</text>
<text x="238.9" y="49.2">5</text>
<text x="243.9" y="50.4">E3</text>
<text x="254" y="50.4">Y7</text>
<text x="260.4" y="49.2">7</text>
<text x="274.5" y="51.7">5</text>
<text x="285.8" y="51.7">6</text>
<text x="294.7" y="52.9">ENABLE</text>
<text x="338.9" y="51.8">74LS32</text>
<text x="13.8" y="55.4">PB6</text>
<text x="13.8" y="58">PB7</text>
<text x="26.7" y="54.3">12</text>
<text x="26.7" y="56.8">13</text>
<text x="26.7" y="59.3">14</text>
<text x="32.8" y="55.4">12</text>
<text x="32.8" y="58">13</text>
<text x="50.8" y="55.4">53</text>
<text x="50.8" y="58">52</text>
<text x="57" y="54.3">53</text>
<text x="57" y="56.8">52</text>
<text x="57" y="59.3">51</text>
<text x="70.7" y="55.4">D0</text>
<text x="70.7" y="58">D1</text>
<text x="129.5" y="55.4">A0</text>
<text x="129.5" y="58">A1</text>
<text x="138.7" y="59.3">35</text>
<text x="139.9" y="54.3">9</text>
<text x="139.9" y="56.8">8</text>
<text x="144.8" y="55.4">A0</text>
<text x="144.8" y="58">A1</text>
<text x="163.6" y="55.4">PB2</text>
<text x="163.6" y="58">PB3</text>
<text x="171.5" y="54.3">20</text>
<text x="171.5" y="56.8">21</text>
<text x="171.5" y="59.3">22</text>
<text x="180.4" y="55.4">PB2</text>
<text x="180.4" y="58">PB3</text>
<text x="242.4" y="54.3">74LS138</text>
<text x="278" y="58.1">74LS04</text>
<text x="13.7" y="60.5">PC0</text>
<text x="13.7" y="63.1">PC1</text>
<text x="13.7" y="65.6">PC2</text>
<text x="26.7" y="61.9">15</text>
<text x="26.7" y="64.4">16</text>
<text x="32.8" y="60.5">14</text>
<text x="32.8" y="63.1">15</text>
<text x="32.8" y="65.6">16</text>
<text x="50.8" y="60.5">51</text>
<text x="50.8" y="63.1">50</text>
<text x="50.8" y="65.6">49</text>
<text x="57" y="61.9">50</text>
<text x="57" y="64.4">49</text>
<text x="70.7" y="60.5">D2</text>
<text x="70.7" y="63.1">D3</text>
<text x="70.7" y="65.6">D4</text>
<text x="124.4" y="65.6">CS_PPI</text>
<text x="124.9" y="60.5">RESET</text>
<text x="139.9" y="64.4">6</text>
<text x="144.8" y="60.5">RESET</text>
<text x="144.8" y="65.6">CS</text>
<text x="163.6" y="60.5">PB4</text>
<text x="163.6" y="63.1">PB5</text>
<text x="163.6" y="65.6">PB6</text>
<text x="171.5" y="61.9">23</text>
<text x="171.5" y="64.4">24</text>
<text x="180.4" y="60.5">PB4</text>
<text x="180.4" y="63.1">PB5</text>
<text x="180.4" y="65.6">PB6</text>
<text x="13.7" y="68.1">PC3</text>
<text x="13.7" y="70.7">PC4</text>
<text x="26.7" y="67">17</text>
<text x="26.7" y="69.5">18</text>
<text x="26.7" y="72">19</text>
<text x="32.8" y="68.1">17</text>
<text x="32.8" y="70.7">18</text>
<text x="50.8" y="68.1">48</text>
<text x="50.8" y="70.7">47</text>
<text x="57" y="67">48</text>
<text x="57" y="69.5">47</text>
<text x="57" y="72">46</text>
<text x="70.7" y="68.1">D5</text>
<text x="70.7" y="70.7">D6</text>
<text x="163.6" y="68.1">PB7</text>
<text x="171.5" y="67">25</text>
<text x="171.5" y="72">14</text>
<text x="180.4" y="68.1">PB7</text>
<text x="13.7" y="73.2">PC5</text>
<text x="13.7" y="75.8">PC6</text>
<text x="26.7" y="74.6">20</text>
<text x="26.7" y="77.1">21</text>
<text x="32.8" y="73.2">19</text>
<text x="32.8" y="75.8">20</text>
<text x="50.8" y="73.2">46</text>
<text x="50.8" y="75.8">45</text>
<text x="57" y="74.6">45</text>
<text x="57" y="77.1">44</text>
<text x="70.7" y="73.2">D7</text>
<text x="70.7" y="75.8">A0</text>
<text x="163.5" y="73.2">PC0</text>
<text x="163.5" y="75.8">PC1</text>
<text x="171.5" y="74.6">15</text>
<text x="171.5" y="77.1">16</text>
<text x="180.4" y="73.2">PC0</text>
<text x="180.4" y="75.8">PC1</text>
<text x="321.5" y="75.8">WR</text>
<text x="335.5" y="74.6">8</text>
<text x="356.9" y="77.1">10</text>
<text x="13" y="83.4">GND</text>
<text x="13.7" y="78.3">PC7</text>
<text x="26.7" y="79.7">22</text>
<text x="26.7" y="82.2">23</text>
<text x="32.8" y="78.3">21</text>
<text x="32.8" y="80.8">22</text>
<text x="32.8" y="83.4">23</text>
<text x="50.8" y="78.3">44</text>
<text x="50.8" y="80.8">43</text>
<text x="50.8" y="83.4">42</text>
<text x="57" y="79.7">43</text>
<text x="57" y="82.2">42</text>
<text x="70.7" y="78.3">A1</text>
<text x="70.7" y="80.8">A3</text>
<text x="70.7" y="83.4">A4</text>
<text x="163.5" y="78.3">PC2</text>
<text x="163.5" y="80.8">PC3</text>
<text x="163.5" y="83.4">PC4</text>
<text x="171.5" y="79.7">17</text>
<text x="171.5" y="82.2">13</text>
<text x="180.4" y="78.3">PC2</text>
<text x="180.4" y="80.8">PC3</text>
<text x="180.4" y="83.4">PC4</text>
<text x="226.1" y="83.4">A3</text>
<text x="238.9" y="82.2">1</text>
<text x="243.9" y="83.4">A</text>
<text x="254" y="83.4">Y0</text>
<text x="260.4" y="82.2">15</text>
<text x="335.5" y="79.7">9</text>
<text x="365.8" y="78.3">BDIR</text>
<text x="13" y="88.5">GND</text>
<text x="26.7" y="84.7">24</text>
<text x="26.7" y="87.3">25</text>
<text x="26.7" y="89.8">26</text>
<text x="32.8" y="85.9">24</text>
<text x="32.8" y="88.5">25</text>
<text x="50.8" y="85.9">41</text>
<text x="50.8" y="88.5">40</text>
<text x="57" y="84.7">41</text>
<text x="57" y="87.3">40</text>
<text x="57" y="89.8">39</text>
<text x="70.7" y="85.9">A5</text>
<text x="70.7" y="88.5">A6</text>
<text x="163.5" y="85.9">PC5</text>
<text x="163.5" y="88.5">PC6</text>
<text x="171.5" y="84.7">12</text>
<text x="171.5" y="87.3">11</text>
<text x="171.5" y="89.8">10</text>
<text x="180.4" y="85.9">PC5</text>
<text x="180.4" y="88.5">PC6</text>
<text x="226.1" y="85.9">A4</text>
<text x="226.1" y="88.5">A5</text>
<text x="238.9" y="84.7">2</text>
<text x="238.9" y="87.3">3</text>
<text x="243.9" y="85.9">B</text>
<text x="243.9" y="88.5">C</text>
<text x="254" y="85.9">Y1</text>
<text x="254" y="88.5">Y2</text>
<text x="260.4" y="84.7">14</text>
<text x="260.4" y="87.3">13</text>
<text x="260.4" y="89.8">12</text>
<text x="271.8" y="88.5">CS_PP</text>
<text x="316.4" y="88.5">CS_PSG</text>
<text x="338.9" y="84.8">74LS02</text>
<text x="13.7" y="93.6">CS1</text>
<text x="26.7" y="92.4">27</text>
<text x="26.7" y="94.9">28</text>
<text x="32.8" y="91">26</text>
<text x="32.8" y="93.6">27</text>
<text x="50.8" y="91">39</text>
<text x="50.8" y="93.6">38</text>
<text x="57" y="92.4">38</text>
<text x="57" y="94.9">37</text>
<text x="70.7" y="93.6">A14</text>
<text x="70.7" y="91">A7</text>
<text x="163.5" y="91">PC7</text>
<text x="180.4" y="91">PC7</text>
<text x="238.9" y="94.9">6</text>
<text x="254" y="91">Y3</text>
<text x="254" y="93.6">Y4</text>
<text x="260.4" y="92.4">11</text>
<text x="260.4" y="94.9">10</text>
<text x="271.8" y="91">CS_VDP</text>
<text x="271.8" y="93.6">CS_PSG</text>
<text x="334.5" y="94.9">11</text>
<text x="10.2" y="98.6">SLTSL1</text>
<text x="10.2" y="101.2">SLTSL3</text>
<text x="13.7" y="96.1">CS2</text>
<text x="26.7" y="97.4">29</text>
<text x="26.7" y="100">30</text>
<text x="32.8" y="96.1">28</text>
<text x="32.8" y="98.6">29</text>
<text x="32.8" y="101.2">30</text>
<text x="50.8" y="96.1">37</text>
<text x="50.8" y="98.6">36</text>
<text x="50.8" y="101.2">35</text>
<text x="57" y="97.4">36</text>
<text x="57" y="100">35</text>
<text x="70.4" y="101.2">STROBE</text>
<text x="70.4" y="98.6">BUSY</text>
<text x="70.7" y="96.1">A15</text>
<text x="143.4" y="97.5">M5M82C55AFP-2</text>
<text x="143.4" y="100">VDD=VCC</text>
<text x="223.1" y="101.2">IORQ</text>
<text x="226.1" y="96.1">A7</text>
<text x="226.1" y="98.6">A6</text>
<text x="238.9" y="97.4">4</text>
<text x="238.9" y="100">5</text>
<text x="243.9" y="96.1">E1</text>
<text x="243.9" y="98.6">E2</text>
<text x="243.9" y="101.2">E3</text>
<text x="254" y="96.1">Y5</text>
<text x="254" y="98.6">Y6</text>
<text x="254" y="101.2">Y7</text>
<text x="260.4" y="97.4">9</text>
<text x="260.4" y="100">7</text>
<text x="271.8" y="96.1">CS_PPI</text>
<text x="322.6" y="101.2">A0</text>
<text x="334.3" y="100">12</text>
<text x="356.9" y="97.4">13</text>
<text x="365.8" y="98.6">BC1</text>
<text x="12.6" y="103.7">BDIR</text>
<text x="14" y="106.3">VCC</text>
<text x="26.7" y="102.5">31</text>
<text x="26.7" y="105.1">32</text>
<text x="32.8" y="103.7">31</text>
<text x="32.8" y="106.3">32</text>
<text x="50.8" y="103.7">34</text>
<text x="50.8" y="106.3">33</text>
<text x="57" y="102.5">34</text>
<text x="57" y="105.1">33</text>
<text x="70.4" y="106.3">BC1</text>
<text x="70.4" y="103.7">ENABLE</text>
<text x="242.4" y="105.1">74LS138</text>
<text x="338.9" y="105.1">74LS02</text>
<text x="31.3" y="110.2">TCX-1007 SOCKET</text>
<text x="91.9" y="116.4">RESET</text>
<text x="105.7" y="115.2">13</text>
<text x="118.2" y="115.2">12</text>
<text x="127.1" y="116.4">RESET</text>
<text x="110.3" y="121.6">74LS04</text>
<text x="307.4" y="129.1">WAIT</text>
<text x="350.6" y="136.7">VCC</text>
<text x="25.4" y="139.3">CS_PPI</text>
<text x="39.7" y="138.1">13</text>
<text x="39.7" y="143.2">12</text>
<text x="62.3" y="140.6">11</text>
<text x="270.2" y="141" transform="rotate(-90 270.2 141)">4</text>
<text x="318.4" y="141" transform="rotate(-90 318.4 141)">10</text>
<text x="44.3" y="148.3">74LS00</text>
<text x="73.4" y="146.9">CS0L</text>
<text x="73.4" y="149.4">CS1L</text>
<text x="86.5" y="145.7">6</text>
<text x="86.5" y="148.2">5</text>
<text x="91.5" y="146.9">1X0</text>
<text x="91.5" y="149.4">1X1</text>
<text x="101.6" y="146.9">1Y</text>
<text x="108" y="145.7">7</text>
<text x="132.3" y="145.7">2</text>
<text x="132.3" y="148.2">3</text>
<text x="137.2" y="146.9">A</text>
<text x="137.2" y="149.4">B</text>
<text x="147.3" y="146.9">Y0</text>
<text x="147.3" y="149.4">Y1</text>
<text x="153.7" y="145.7">4</text>
<text x="153.7" y="148.2">5</text>
<text x="165.2" y="146.9">SLTSL0</text>
<text x="165.2" y="149.4">SLTSL1</text>
<text x="238.4" y="146.9">M1</text>
<text x="259.3" y="145.7">2</text>
<text x="264.2" y="146.9">D</text>
<text x="271.4" y="146.2" transform="rotate(-90 271.4 146.2)">S</text>
<text x="275.2" y="146.9">Q</text>
<text x="280.7" y="145.7">5</text>
<text x="306.4" y="145.7">12</text>
<text x="312.5" y="146.9">D</text>
<text x="319.6" y="146.2" transform="rotate(-90 319.6 146.2)">S</text>
<text x="323.5" y="146.9">Q</text>
<text x="329" y="145.7">9</text>
<text x="73.4" y="152">CS2L</text>
<text x="73.4" y="154.5">CS3L</text>
<text x="86.5" y="150.8">4</text>
<text x="86.5" y="153.3">3</text>
<text x="91.5" y="152">1X2</text>
<text x="91.5" y="154.5">1X3</text>
<text x="132.3" y="153.3">1</text>
<text x="137.2" y="154.5">E</text>
<text x="147.3" y="152">Y2</text>
<text x="147.3" y="154.5">Y3</text>
<text x="153.7" y="150.8">6</text>
<text x="153.7" y="153.3">7</text>
<text x="165.2" y="152">SLTSL2</text>
<text x="165.2" y="154.5">SLTSL3</text>
<text x="259.3" y="150.8">3</text>
<text x="264.2" y="152">CLK</text>
<text x="280.7" y="155.9">6</text>
<text x="306.5" y="150.8">11</text>
<text x="312.5" y="152">CLK</text>
<text x="329" y="155.9">8</text>
<text x="73.1" y="159.6">CS0H</text>
<text x="85.4" y="158.4">10</text>
<text x="85.5" y="160.9">11</text>
<text x="91.5" y="159.6">2X0</text>
<text x="101.6" y="159.6">2Y</text>
<text x="108" y="158.4">9</text>
<text x="135.7" y="158.5">74LS139</text>
<text x="271.4" y="157.5" transform="rotate(-90 271.4 157.5)">R</text>
<text x="275.2" y="157.1">Q</text>
<text x="319.6" y="157.5" transform="rotate(-90 319.6 157.5)">R</text>
<text x="323.5" y="157.1">Q</text>
<text x="39.7" y="166">10</text>
<text x="73.1" y="162.1">CS1H</text>
<text x="73.1" y="164.7">CS2H</text>
<text x="73.1" y="167.2">CS3H</text>
<text x="85.4" y="163.5">12</text>
<text x="85.4" y="166">13</text>
<text x="91.5" y="162.1">2X1</text>
<text x="91.5" y="164.7">2X2</text>
<text x="91.5" y="167.2">2X3</text>
<text x="270.2" y="162.5" transform="rotate(-90 270.2 162.5)">1</text>
<text x="278.4" y="163.5">74LS74</text>
<text x="318.4" y="163.6" transform="rotate(-90 318.4 163.6)">13</text>
<text x="326.6" y="163.5">74LS74</text>
<text x="25.8" y="172.3">RESET</text>
<text x="40.8" y="171.1">9</text>
<text x="62.3" y="168.6">8</text>
<text x="75" y="172.3">A14</text>
<text x="85.4" y="171.1">14</text>
<text x="86.5" y="173.6">2</text>
<text x="91.5" y="172.3">A</text>
<text x="131.1" y="173.6">14</text>
<text x="153.7" y="173.6">12</text>
<text x="233.9" y="172.3">CLOCK</text>
<text x="44.3" y="176.2">74LS00</text>
<text x="75" y="174.8">A15</text>
<text x="85.4" y="178.7">15</text>
<text x="86.5" y="176.2">1</text>
<text x="91.5" y="177.4">1E</text>
<text x="91.5" y="179.9">2E</text>
<text x="91.5" y="174.8">B</text>
<text x="120.8" y="177.4">A15</text>
<text x="120.8" y="174.8">A14</text>
<text x="131.1" y="176.2">13</text>
<text x="137.2" y="174.8">A</text>
<text x="137.2" y="177.4">B</text>
<text x="147.3" y="174.8">Y0</text>
<text x="147.3" y="177.4">Y1</text>
<text x="147.3" y="179.9">Y2</text>
<text x="153.7" y="176.2">11</text>
<text x="153.7" y="178.7">10</text>
<text x="165.2" y="179.9">CS2</text>
<text x="165.2" y="177.4">CS1</text>
<text x="90" y="183.9">74LS153</text>
<text x="131.1" y="181.3">15</text>
<text x="137.2" y="182.5">E</text>
<text x="147.3" y="182.5">Y3</text>
<text x="153.7" y="181.3">9</text>
<text x="135.7" y="186.4">74LS139</text>
<text x="233.7" y="187.5">SLTSL2</text>
<text x="26.6" y="197.7">MREQ</text>
<text x="45.9" y="196.5">1</text>
<text x="57.2" y="196.5">2</text>
<text x="235.5" y="195.2">RFSH</text>
<text x="348" y="197.7">MUX</text>
<text x="49.4" y="202.9">74LS04</text>
<text x="76.4" y="199">4</text>
<text x="97.8" y="201.6">6</text>
<text x="265.1" y="201.9" transform="rotate(-90 265.1 201.9)">10</text>
<text x="315.9" y="201.9" transform="rotate(-90 315.9 201.9)">4</text>
<text x="27.2" y="207.9">RFSH</text>
<text x="76.4" y="204.1">5</text>
<text x="79.9" y="209.3">74LS00</text>
<text x="234.9" y="207.9">MREQ</text>
<text x="253" y="206.7">12</text>
<text x="259.1" y="207.9">D</text>
<text x="266.3" y="207.2" transform="rotate(-90 266.3 207.2)">S</text>
<text x="270.1" y="207.9">Q</text>
<text x="275.6" y="206.7">9</text>
<text x="305" y="206.7">2</text>
<text x="309.9" y="207.9">D</text>
<text x="317.1" y="207.2" transform="rotate(-90 317.1 207.2)">S</text>
<text x="320.9" y="207.9">Q</text>
<text x="326.4" y="206.7">5</text>
<text x="348" y="207.9">CAS</text>
<text x="253.2" y="211.7">11</text>
<text x="259.1" y="212.9">CLK</text>
<text x="305" y="211.7">3</text>
<text x="309.9" y="212.9">CLK</text>
<text x="266.3" y="218.4" transform="rotate(-90 266.3 218.4)">R</text>
<text x="270.1" y="218">Q</text>
<text x="275.6" y="216.8">8</text>
<text x="317.1" y="218.4" transform="rotate(-90 317.1 218.4)">R</text>
<text x="320.9" y="218">Q</text>
<text x="326.4" y="216.8">6</text>
<text x="265.1" y="224.6" transform="rotate(-90 265.1 224.6)">13</text>
<text x="273.3" y="224.5">74LS74</text>
<text x="315.9" y="223.5" transform="rotate(-90 315.9 223.5)">1</text>
<text x="324.1" y="224.5">74LS74</text>
<text x="3.9" y="228.2">VCC</text>
<text x="348" y="228.2">VCC</text>
<text x="233.9" y="238.3">CLOCK</text>
<text x="263.3" y="237.1">11</text>
<text x="275.6" y="237.1">10</text>
<text x="10.4" y="243.2">0.1u</text>
<text x="23.1" y="243.2">0.1u</text>
<text x="35.8" y="243.2">0.1u</text>
<text x="48.5" y="243.2">0.1u</text>
<text x="61.2" y="243.2">0.1u</text>
<text x="73.9" y="243.2">0.1u</text>
<text x="86.6" y="243.2">0.1u</text>
<text x="267.8" y="243.6">74LS04</text>
<text x="3.9" y="253.6">GND</text>
</g>
</svg>
